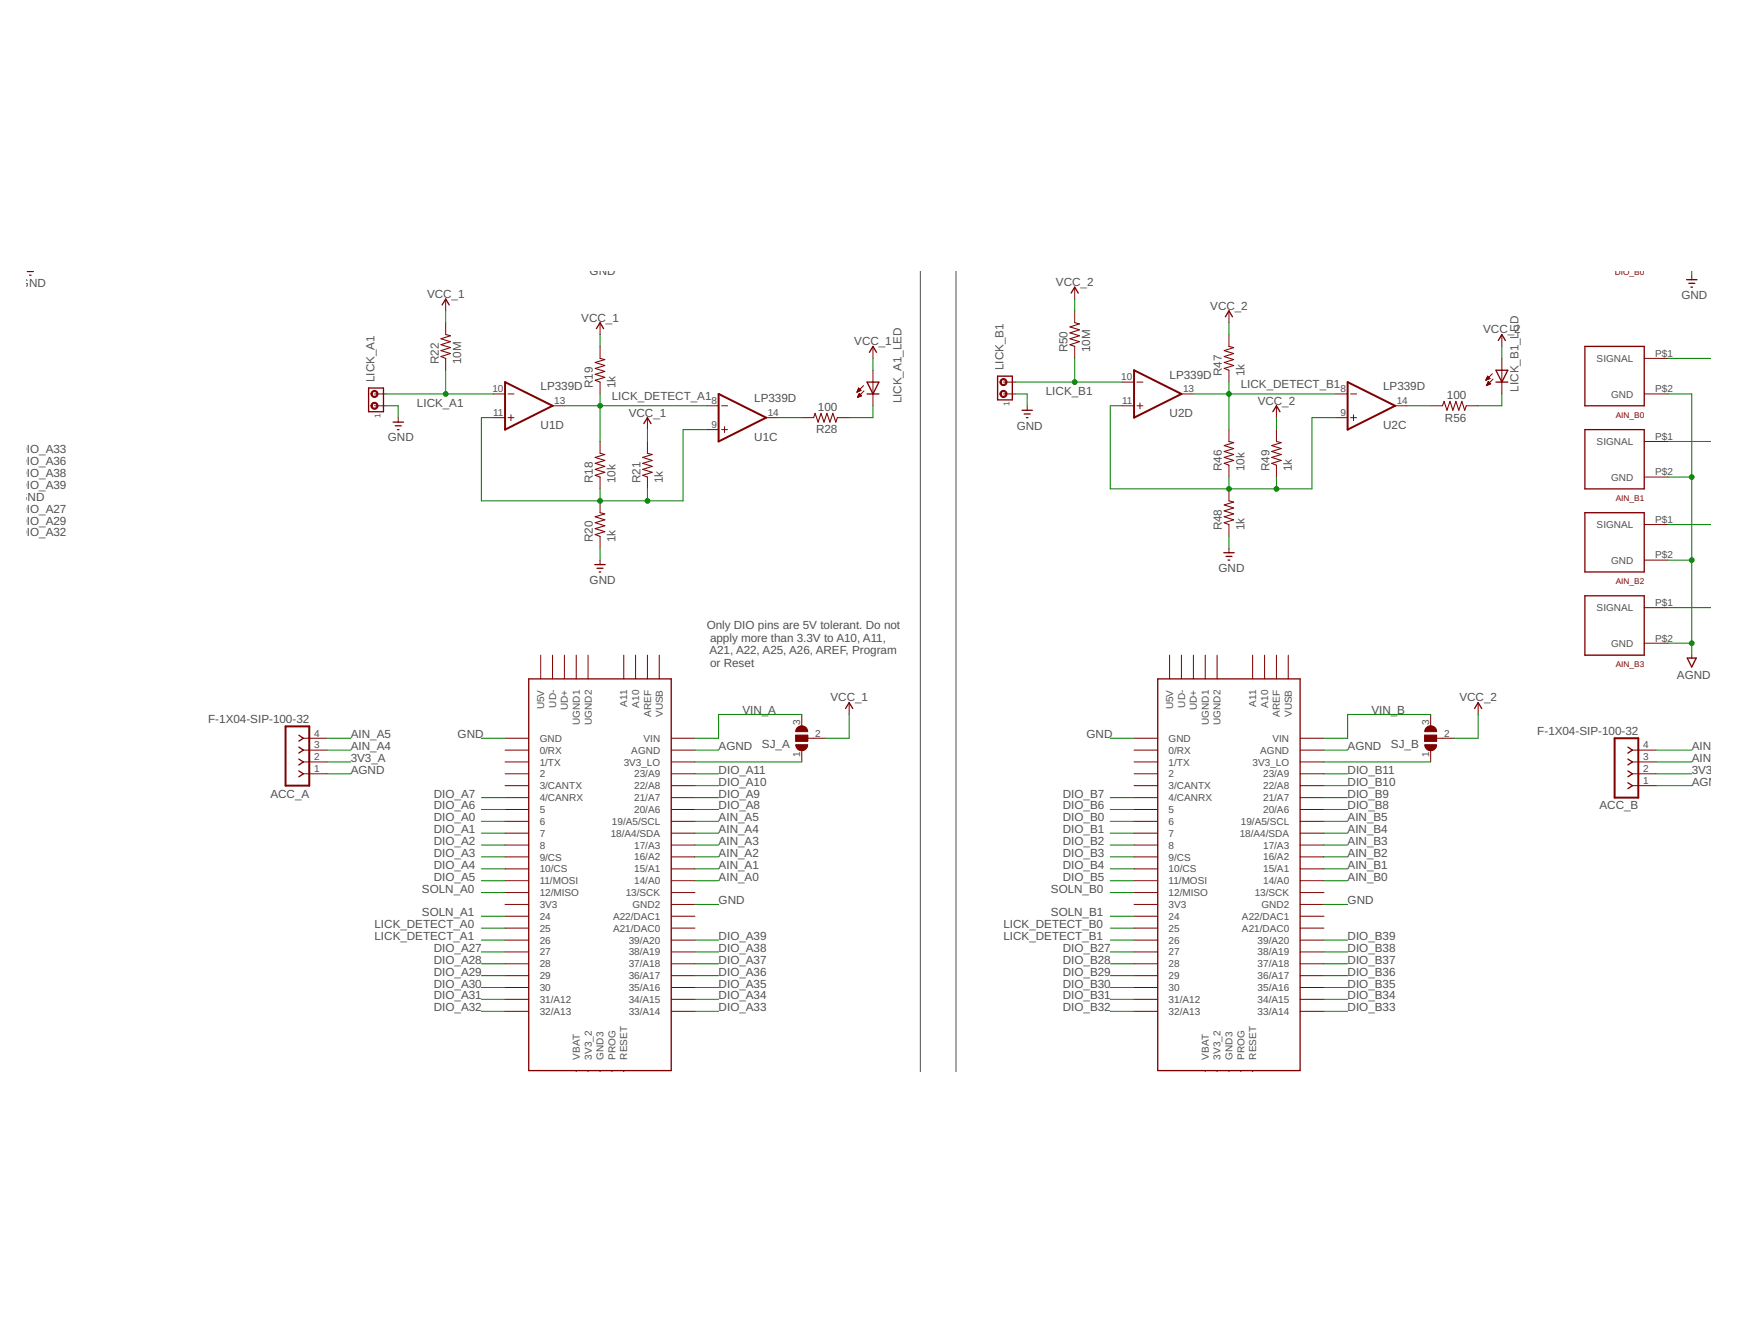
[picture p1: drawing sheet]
<svg xmlns="http://www.w3.org/2000/svg" width="279mm" height="216mm" viewBox="0 0 279 216" stroke-linecap="round" stroke-linejoin="round" font-family="sans-serif">
<path d="M148 43.6v128.7M153.8 43.6v128.7" fill="none" stroke="#505050" stroke-width=".16"/>
<g fill="none" stroke="#800000" stroke-width=".21">
<path d="M4.4 43.6h1M4.8 44.2h.2M71.1 49l.6-.9 .6 .9M95.9 52.8l.6-.9 .6 .9M139.8 56.6l.6-.9 .6 .9M172.3 47.1l.6-.9 .5 .9M197.1 50.9l.6-.9 .5 .9M240.6 59.5h1.9l-.9 1.9zM241 54.7l.6-.9 .5 .9M254.9 55.7h9.6v9.5h-9.6zM271.3 45h1.7M271.7 45.6h.9"/>
<path d="M272 46.2h.2M59.3 62.4h2.4v3.8h-2.4zM63.2 67.9h1.7M63.6 68.5h.9M63.9 69.1h.3M103.6 68.1l.5-1 .6 1M139.5 61.4h1.9l-1 1.9zM139.5 63.3h1.9M160.5 60.5h2.3v3.8h-2.3zM164.4 66h1.7M164.7 66.5h1M165.1 67.1h.3"/>
<path d="M204.7 66.2l.6-1 .6 1M240.6 61.4h1.9M254.9 69.1h9.6v9.5h-9.6zM95.7 90.8h1.6M96 91.4h1M96.4 91.9h.2M196.8 88.9h1.7M197.2 89.5h1M197.5 90h.3M254.9 82.4h9.6v9.5h-9.6zM254.9 95.8h9.6v9.5h-9.6zM48.1 118.2l.7 .5-.7 .4"/>
<path d="M85 109.1h23v63h-23zM136 113.9l.6-1 .6 1M186.2 109.1h22.9v63h-22.9zM237.2 113.9l.6-1 .5 1M271.4 105.8h1.4l-.7 1.4zM48.1 123.9l.7 .5-.7 .5M48.1 122l.7 .5-.7 .5M48.1 120.1l.7 .5-.7 .5M261.9 125.8l.7 .5-.7 .5M261.9 123.9l.7 .5-.7 .5M261.9 122l.7 .5-.7 .5M261.9 120.1l.7 .5-.7 .5"/>
</g>
<g fill="none" stroke="#800000" stroke-width=".16">
<path d="M71.7 48.1v1.9M71.7 51.9v1.9M71.7 57.6v1.9M96.5 51.9v1.9M96.5 55.7v1.9M140.4 55.7v1.9M140.4 59.5v5.7M172.9 46.2v1.9M172.9 50v1.9M172.9 55.7v1.9M197.7 50v1.9M197.7 53.8v1.9"/>
<path d="M197.7 59.5v1.9M241.6 53.8v1.9M241.6 57.6v5.7M264.5 57.6h3.8M272.1 44.2v.8M60.2 65.2h1.9M60.2 63.3h1.9M64.1 67.1v.8M79.3 63.3h1.9M79.3 67.1h1.9M81.7 63.3h1M81.7 67.1h1"/>
<path d="M82.2 66.7v.9M88.9 65.2h1.9M96.5 61.4v1.9M96.5 71v1.9M96.5 76.7v1.9M104.1 67.1v2M104.1 71v1.9M104.1 76.7v1.9M113.7 65.2h1.9M113.7 69.1h1.9M116.1 65.2h.9M116.1 69.1h.9"/>
<path d="M116.5 68.6v.9M123.2 67.1h1.9M129 67.1h1.9M134.7 67.1h1.9M137.9 63h.1M137.9 62.9h.3M137.9 62.8h.5M137.9 63.9h.1M138 62.7h.5M138 63.8h.2M138 62.7h.4M138 63.7h.4"/>
<path d="M138 62.6h.3M138 63.6h.6M138.1 62.5h.1M138.1 63.6h.4M138.1 62.4l.4 .4-.7 .3zM138.1 62.4h.1M138.1 63.5h.4M138.2 63.4h.2M138.2 63.3h.1M138.2 63.2l.4 .4-.7 .3zM138.9 62l-1.1 1.1M139 62.8l-1.1 1.1"/>
<path d="M161.4 63.3h1.9M161.4 61.4h1.9M165.2 65.2v.8M180.5 65.2h1.9M180.5 61.4h1.9M182.9 65.2h.9M182.9 61.4h.9M183.4 64.8v.9M190 63.3h2M197.7 69.1v1.9M197.7 74.8v1.9M197.7 78.6v1.9"/>
<path d="M205.3 65.2v1.9M205.3 69.1v1.9M205.3 74.8v1.9M214.9 63.3h1.9M214.9 67.1h1.9M217.2 63.3h1M217.2 67.1h1M217.7 66.7v.9M224.4 65.2h1.9M230.1 65.2h1.9M235.9 65.2h1.9M239 61.1h.2"/>
<path d="M239.1 61h.3M239.1 60.9h.4M239.1 62h.1M239.1 60.8h.5M239.1 61.9h.2M239.2 60.7h.4M239.2 61.8h.3M239.2 60.7h.3M239.2 61.7h.5M239.2 60.6h.2M239.3 60.5l-.3 .6M239.3 60.5l.4 .4-.7 .2"/>
<path d="M239.3 60.5h.1M239.3 61.6h.3M239.3 61.5h.2M239.4 61.4h.1M239.4 61.3l.4 .4-.7 .3zM240.1 60.1l-1.1 1M240.2 60.9l-1.1 1.1M264.5 63.3h3.8M264.5 71h3.8M264.5 76.7h3.8M96.5 80.5v1.9M96.5 86.2v1.9"/>
<path d="M96.5 90v.8M197.7 84.3v1.9M197.7 88.1v.8M264.5 84.3h3.8M264.5 90h3.8M264.5 97.7h3.8M48.8 118.7h3.8M81.2 118.7h3.8M87 105.3v3.8M88.9 105.3v3.8M90.8 105.3v3.8M92.7 105.3v3.8"/>
<path d="M94.6 105.3v3.8M100.3 105.3v3.8M102.2 105.3v3.8M104.1 105.3v3.8M106 105.3v3.8M108 118.7h3.8M128 118.2h1.9v.9h-1.9zM129 114.9v1.9M129.9 118.7h2.9M136.6 112.9v2M182.4 118.7h3.8M188.1 105.3v3.8"/>
<path d="M190 105.3v3.8M192 105.3v3.8M193.9 105.3v3.8M195.8 105.3v3.8M201.5 105.3v3.8M203.4 105.3v3.8M205.3 105.3v3.8M207.2 105.3v3.8M209.1 118.7h3.9M229.2 118.2h1.9v.9h-1.9zM230.1 114.9v1.9M231.1 118.7h2.8"/>
<path d="M237.8 112.9v2M264.5 103.4h3.8M272.1 105.3v.5M48.8 122.5h3.8M48.8 124.4h3.8M48.8 120.6h3.8M81.2 122.5h3.8M81.2 124.4h3.8M81.2 126.3h3.8M81.2 128.2h3.8M81.2 120.6h3.8M81.2 130.1h3.8"/>
<path d="M81.2 132h3.8M81.2 133.9h3.8M81.2 135.8h3.8M81.2 137.8h3.8M81.2 139.7h3.8M108 122.5h3.8M108 124.4h3.8M108 126.3h3.8M108 128.2h3.8M108 120.6h3.8M108 130.1h3.8M108 132h3.8"/>
<path d="M108 133.9h3.8M108 135.8h3.8M108 137.8h3.8M108 139.7h3.8M129 120.6v1.9M182.4 122.5h3.8M182.4 124.4h3.8M182.4 126.3h3.8M182.4 128.2h3.8M182.4 120.6h3.8M182.4 130.1h3.8M182.4 132h3.8"/>
<path d="M182.4 133.9h3.8M182.4 135.8h3.8M182.4 137.8h3.8M182.4 139.7h3.8M209.1 122.5h3.9M209.1 124.4h3.9M209.1 126.3h3.9M209.1 128.2h3.9M209.1 120.6h3.9M209.1 130.1h3.9M209.1 132h3.9M209.1 133.9h3.9"/>
<path d="M209.1 135.8h3.9M209.1 137.8h3.9M209.1 139.7h3.9M230.1 120.6v1.9M262.6 122.5h3.8M262.6 124.4h3.8M262.6 126.3h3.8M262.6 120.6h3.8M81.2 141.6h3.8M81.2 143.5h3.8M81.2 145.4h3.8M81.2 147.3h3.8"/>
<path d="M81.2 149.2h3.8M81.2 151.1h3.8M81.2 153h3.8M81.2 154.9h3.8M81.2 156.8h3.8M81.2 158.7h3.8M108 141.6h3.8M108 143.5h3.8M108 145.4h3.8M108 147.3h3.8M108 149.2h3.8M108 151.1h3.8"/>
<path d="M108 153h3.8M108 154.9h3.8M108 156.8h3.8M108 158.7h3.8M182.4 141.6h3.8M182.4 143.5h3.8M182.4 145.4h3.8M182.4 147.3h3.8M182.4 149.2h3.8M182.4 151.1h3.8M182.4 153h3.8M182.4 154.9h3.8"/>
<path d="M182.4 156.8h3.8M182.4 158.7h3.8M209.1 141.6h3.9M209.1 143.5h3.9M209.1 145.4h3.9M209.1 147.3h3.9M209.1 149.2h3.9M209.1 151.1h3.9M209.1 153h3.9M209.1 154.9h3.9M209.1 156.8h3.9M209.1 158.7h3.9"/>
<path d="M81.2 160.7h3.8M81.2 162.6h3.8M92.7 172.1v.2M94.6 172.1v.2M96.5 172.1v.2M98.4 172.1v.2M100.3 172.1v.2M108 160.7h3.8M108 162.6h3.8M182.4 160.7h3.8M182.4 162.6h3.8M193.9 172.1v.2"/>
<path d="M195.8 172.1v.2M197.7 172.1v.2M199.6 172.1v.2M201.5 172.1v.2M209.1 160.7h3.9M209.1 162.6h3.9"/>
</g>
<path d="M71.7 53.8l.8 .2-1.6 .5 1.6 .4-1.6 .5 1.6 .5-1.6 .5 1.6 .4-1.6 .5 .8 .3M96.5 57.6l.8 .2-1.6 .5 1.6 .5-1.6 .4 1.6 .5-1.6 .5 1.6 .5-1.6 .4 .8 .3M172.9 51.9l.7 .2-1.5 .5 1.5 .4-1.5 .5 1.5 .5-1.5 .5 1.5 .4-1.5 .5 .8 .3M197.7 55.7l.7 .2-1.5 .5 1.5 .4-1.5 .5 1.5 .5-1.5 .5 1.5 .5-1.5 .4 .8 .3M96.5 72.9l.8 .2-1.6 .4 1.6 .5-1.6 .5 1.6 .5-1.6 .5 1.6 .4-1.6 .5 .8 .3M104.1 72.9l.8 .2-1.5 .4 1.5 .5-1.5 .5 1.5 .5-1.5 .5 1.5 .4-1.5 .5 .7 .3M130.9 67.1l.2-.7 .5 1.5 .5-1.5 .4 1.5 .5-1.5 .5 1.5 .5-1.5 .5 1.5 .2-.8M197.7 71l.7 .2-1.5 .4 1.5 .5-1.5 .5 1.5 .5-1.5 .4 1.5 .5-1.5 .5 .8 .3M205.3 71l.8 .2-1.5 .4 1.5 .5-1.5 .5 1.5 .5-1.5 .4 1.5 .5-1.5 .5 .7 .3M232 65.2l.3-.7 .4 1.5 .5-1.5 .5 1.5 .5-1.5 .5 1.5 .4-1.5 .5 1.5 .3-.8M96.5 82.4l.8 .2-1.6 .5 1.6 .5-1.6 .4 1.6 .5-1.6 .5 1.6 .5-1.6 .4 .8 .3M197.7 80.5l.7 .2-1.5 .5 1.5 .5-1.5 .4 1.5 .5-1.5 .5 1.5 .5-1.5 .4 .8 .3" fill="none" stroke="#800000" stroke-width=".17"/>
<g fill="#800000" stroke="#800000" stroke-width=".16">
<path d="M59.8 64.8a.57 .57 0 0 1 .9 .2 .57 .57 0 0 1-.3 .8 .57 .57 0 0 1-.7-.6h.2a.39 .39 0 0 1 .5-.3 .39 .39 0 0 1 .1 .6 .39 .39 0 0 1-.6-.1v-.2h-.2z" fill-rule="evenodd"/>
<path d="M59.8 62.9a.57 .57 0 0 1 .9 .2 .57 .57 0 0 1-.3 .8 .57 .57 0 0 1-.7-.6h.2a.39 .39 0 0 1 .5-.3 .39 .39 0 0 1 .1 .6 .39 .39 0 0 1-.6-.1v-.2h-.2z" fill-rule="evenodd"/>
<path d="M161 62.9a.57 .57 0 0 1 .9 .2 .57 .57 0 0 1-.3 .8 .57 .57 0 0 1-.8-.6h.2a.38 .38 0 0 1 .6-.3 .38 .38 0 0 1 .1 .6 .38 .38 0 0 1-.6-.1l-.1-.2h-.2z" fill-rule="evenodd"/>
<path d="M161 61a.57 .57 0 0 1 .9 .1 .57 .57 0 0 1-.3 .9 .57 .57 0 0 1-.8-.6h.2a.38 .38 0 0 1 .6-.3 .38 .38 0 0 1 .1 .6 .38 .38 0 0 1-.6-.1l-.1-.2h-.2z" fill-rule="evenodd"/>
<path d="M128.2 117a.98 .98 0 0 1 1.1-.3 .98 .98 0 0 1 .6 .9h-1.9z" fill-rule="evenodd"/>
<path d="M128 119.7h1.9a.96 .96 0 0 1-.9 1 .96 .96 0 0 1-1-1z" fill-rule="evenodd"/>
<path d="M229.4 117a.96 .96 0 0 1 1.1-.3 .96 .96 0 0 1 .6 .9h-1.9z" fill-rule="evenodd"/>
<path d="M229.2 119.7h1.9a.95 .95 0 0 1-1 1 .95 .95 0 0 1-.9-1z" fill-rule="evenodd"/>
</g>
<path d="M182.4 59.5l7.6 3.8-7.6 3.8zM81.2 61.4l7.7 3.8-7.7 3.9zM115.6 63.3l7.6 3.8-7.6 3.9zM216.8 61.4l7.6 3.8-7.6 3.9zM45.9 116.8h3.8v9.5h-3.8zM259.7 118.7h3.8v9.5h-3.8z" fill="none" stroke="#800000" stroke-width=".32"/>
<g fill="#800000" stroke="#800000" stroke-width=".16">
<path d="M128 118.2h1.9v1h-1.9z"/>
<path d="M229.2 118.2h1.9v1h-1.9z"/>
</g>
<g fill="none" stroke="#008000" stroke-width=".16">
<path d="M71.7 50v1.9M71.7 59.5v3.8M96.5 53.8v1.9M140.4 57.6v1.9M172.9 48.1v1.9M172.9 57.6v3.8M197.7 51.9v1.9M241.6 55.7v1.9M268.3 57.6h7M272.1 43.6v.6M62.1 65.2h2v1.9M62.1 63.3h17.2"/>
<path d="M79.3 67.1h-1.9v13.4h32.5v-11.4h3.8M90.8 65.2h22.9M96.5 63.3v7.7M96.5 78.6v1.9M104.1 69.1v1.9M104.1 78.6v1.9M125.1 67.1h3.9M140.4 65.2v1.9h-3.8M163.3 63.3h1.9v1.9M163.3 61.4h17.2M180.5 65.2h-1.9v13.4h32.4v-11.5h3.9M192 63.3h22.9"/>
<path d="M197.7 61.4v7.7M197.7 76.7v1.9M205.3 67.1v2M205.3 76.7v1.9M226.3 65.2h3.8M241.6 63.3v1.9h-3.8M268.3 63.3h3.8v42M268.3 76.7h3.8M268.3 71h7M96.5 88.1v1.9M197.7 86.2v1.9M268.3 90h3.8"/>
<path d="M268.3 84.3h7M268.3 97.7h7M52.6 118.7h3.8M77.4 118.7h3.8M129 114.9h-13.4v3.8h-3.8M136.6 114.9v3.8h-3.8M178.6 118.7h3.8M230.1 114.9h-13.3v3.8h-3.8M237.8 114.9v3.8h-3.9M268.3 103.4h3.8M52.6 124.4h3.8M52.6 120.6h3.8"/>
<path d="M52.6 122.5h3.8M77.4 132h3.8M77.4 133.9h3.8M77.4 135.8h3.8M77.4 137.8h3.8M77.4 139.7h3.8M77.4 130.1h3.8M77.4 128.2h3.8M111.8 132h3.8M111.8 133.9h3.8M111.8 135.8h3.8M111.8 137.8h3.8"/>
<path d="M111.8 139.7h3.8M111.8 130.1h3.8M111.8 128.2h3.8M111.8 126.3h3.8M111.8 124.4h3.8M111.8 120.6h3.8M111.8 122.5h17.2M178.6 132h3.8M178.6 133.9h3.8M178.6 135.8h3.8M178.6 137.8h3.8M178.6 139.7h3.8"/>
<path d="M178.6 130.1h3.8M178.6 128.2h3.8M213 132h3.8M213 133.9h3.8M213 135.8h3.8M213 137.8h3.8M213 139.7h3.8M213 130.1h3.8M213 128.2h3.8M213 126.3h3.8M213 124.4h3.8M213 120.6h3.8"/>
<path d="M213 122.5h17.1M266.4 126.3h5.7M266.4 124.4h5.7M266.4 120.6h5.7M266.4 122.5h5.7M77.4 153h3.8M77.4 154.9h3.8M77.4 143.5h3.8M77.4 147.3h3.8M77.4 141.6h3.8M77.4 158.7h3.8M77.4 156.8h3.8"/>
<path d="M77.4 151.1h3.8M77.4 149.2h3.8M111.8 145.4h3.8M111.8 153h3.8M111.8 154.9h3.8M111.8 141.6h3.8M111.8 158.7h3.8M111.8 156.8h3.8M111.8 151.1h3.8M178.6 153h3.8M178.6 154.9h3.8M178.6 143.5h3.8"/>
<path d="M178.6 147.3h3.8M178.6 141.6h3.8M178.6 158.7h3.8M178.6 156.8h3.8M178.6 151.1h3.8M178.6 149.2h3.8M213 145.4h3.8M213 153h3.8M213 154.9h3.8M213 141.6h3.8M213 158.7h3.8M213 156.8h3.8"/>
<path d="M213 151.1h3.8M77.4 162.6h3.8M77.4 160.7h3.8M111.8 162.6h3.8M111.8 160.7h3.8M178.6 162.6h3.8M178.6 160.7h3.8M213 162.6h3.8M213 160.7h3.8"/>
</g>
<g fill="#008000" stroke="#008000" stroke-width=".16">
<circle cx="96.5" cy="80.5" r=".38"/>
<circle cx="104.1" cy="80.5" r=".38"/>
<circle cx="96.5" cy="65.2" r=".38"/>
<circle cx="71.7" cy="63.3" r=".38"/>
<circle cx="272.1" cy="76.7" r=".38"/>
<circle cx="272.1" cy="90" r=".38"/>
<circle cx="272.1" cy="103.4" r=".38"/>
<circle cx="197.7" cy="78.6" r=".38"/>
<circle cx="205.3" cy="78.6" r=".38"/>
<circle cx="172.9" cy="61.4" r=".38"/>
<circle cx="197.7" cy="63.3" r=".38"/>
</g>
<g font-size="1.9" fill="#505050">
<text x="3.2" y="46.2">GND</text>
<text x="68.7" y="47.9">VCC_1</text>
<text x="94.8" y="44.2">GND</text>
<text x="169.9" y="46">VCC_2</text>
<text x="93.5" y="51.7">VCC_1</text>
<text x="194.7" y="49.8">VCC_2</text>
<text x="238.6" y="53.6">VCC_2</text>
<text x="270.5" y="48.1">GND</text>
<text x="70.6" y="58.6" transform="rotate(-90 70.6 58.6)">R22</text>
<text x="74.2" y="58.6" transform="rotate(-90 74.2 58.6)">10M</text>
<text x="137.4" y="55.5">VCC_1</text>
<text x="161.4" y="59.5" transform="rotate(-90 161.4 59.5)">LICK_B1</text>
<text x="171.7" y="56.7" transform="rotate(-90 171.7 56.7)">R50</text>
<text x="175.3" y="56.7" transform="rotate(-90 175.3 56.7)">10M</text>
<text x="60.2" y="61.4" transform="rotate(-90 60.2 61.4)">LICK_A1</text>
<text x="67.1" y="65.4">LICK_A1</text>
<text x="87" y="62.8">LP339D</text>
<text x="95.4" y="62.4" transform="rotate(-90 95.4 62.4)">R19</text>
<text x="98.4" y="64.3">LICK_DETECT_A1</text>
<text x="99" y="62.4" transform="rotate(-90 99 62.4)">1k</text>
<text x="121.3" y="64.7">LP339D</text>
<text x="145" y="64.9" transform="rotate(-90 145 64.9)">LICK_A1_LED</text>
<text x="168.2" y="63.5">LICK_B1</text>
<text x="188.1" y="60.8">LP339D</text>
<text x="196.6" y="60.5" transform="rotate(-90 196.6 60.5)">R47</text>
<text x="199.6" y="62.4">LICK_DETECT_B1</text>
<text x="200.2" y="60.5" transform="rotate(-90 200.2 60.5)">1k</text>
<text x="202.3" y="65">VCC_2</text>
<text x="222.5" y="62.8">LP339D</text>
<text x="232.7" y="64.2">100</text>
<text x="244.3" y="62.9" transform="rotate(-90 244.3 62.9)">LICK_B1_LED</text>
<text x="62.4" y="71">GND</text>
<text x="87" y="69">U1D</text>
<text x="101.1" y="67">VCC_1</text>
<text x="121.3" y="70.9">U1C</text>
<text x="131.3" y="69.7">R28</text>
<text x="131.6" y="66.1">100</text>
<text x="163.6" y="69.1">GND</text>
<text x="188.1" y="67.1">U2D</text>
<text x="222.5" y="69">U2C</text>
<text x="232.4" y="67.8">R56</text>
<text x="3" y="72.9">DIO_A33</text>
<text x="3" y="74.8">DIO_A36</text>
<text x="3" y="76.7">DIO_A38</text>
<text x="95.4" y="77.6" transform="rotate(-90 95.4 77.6)">R18</text>
<text x="99" y="77.6" transform="rotate(-90 99 77.6)">10k</text>
<text x="103" y="77.6" transform="rotate(-90 103 77.6)">R21</text>
<text x="106.6" y="77.6" transform="rotate(-90 106.6 77.6)">1k</text>
<text x="196.6" y="75.7" transform="rotate(-90 196.6 75.7)">R46</text>
<text x="200.2" y="75.7" transform="rotate(-90 200.2 75.7)">10k</text>
<text x="204.2" y="75.7" transform="rotate(-90 204.2 75.7)">R49</text>
<text x="207.8" y="75.7" transform="rotate(-90 207.8 75.7)">1k</text>
<text x="3" y="80.5">GND</text>
<text x="3" y="82.4">DIO_A27</text>
<text x="3" y="78.6">DIO_A39</text>
<text x="3" y="86.2">DIO_A32</text>
<text x="3" y="84.3">DIO_A29</text>
<text x="95.4" y="87.2" transform="rotate(-90 95.4 87.2)">R20</text>
<text x="99" y="87.2" transform="rotate(-90 99 87.2)">1k</text>
<text x="196.6" y="85.3" transform="rotate(-90 196.6 85.3)">R48</text>
<text x="200.2" y="85.3" transform="rotate(-90 200.2 85.3)">1k</text>
<text x="94.8" y="93.9">GND</text>
<text x="196" y="92">GND</text>
<text x="113.7" y="101.2">Only DIO pins are 5V tolerant. Do not</text>
<text x="114.1" y="105.2">A21, A22, A25, A26, AREF, Program</text>
<text x="114.2" y="103.2">apply more than 3.3V to A10, A11,</text>
<text x="114.2" y="107.2">or Reset</text>
<text x="133.6" y="112.8">VCC_1</text>
<text x="234.8" y="112.8">VCC_2</text>
<text x="269.7" y="109.1">AGND</text>
<text x="33.5" y="116.2">F-1X04-SIP-100-32</text>
<text x="56.4" y="118.7">AIN_A5</text>
<text x="73.6" y="118.7">GND</text>
<text x="119.4" y="114.9">VIN_A</text>
<text x="174.8" y="118.7">GND</text>
<text x="220.6" y="114.9">VIN_B</text>
<text x="247.3" y="118.1">F-1X04-SIP-100-32</text>
<text x="56.4" y="124.4">AGND</text>
<text x="56.4" y="120.6">AIN_A4</text>
<text x="56.4" y="122.5">3V3_A</text>
<text x="115.6" y="124.4">DIO_A11</text>
<text x="115.6" y="120.6">AGND</text>
<text x="122.6" y="120.3">SJ_A</text>
<text x="216.8" y="120.6">AGND</text>
<text x="216.8" y="124.4">DIO_B11</text>
<text x="223.7" y="120.3">SJ_B</text>
<text x="272.1" y="122.5">AIN_B4</text>
<text x="272.1" y="120.6">AIN_B5</text>
<text x="272.1" y="124.4">3V3_B</text>
<text x="43.5" y="128.2">ACC_A</text>
<text x="69.8" y="130.1">DIO_A6</text>
<text x="69.8" y="128.2">DIO_A7</text>
<text x="115.6" y="130.1">DIO_A8</text>
<text x="115.6" y="128.2">DIO_A9</text>
<text x="115.6" y="126.3">DIO_A10</text>
<text x="171" y="130.1">DIO_B6</text>
<text x="171" y="128.2">DIO_B7</text>
<text x="216.8" y="130.1">DIO_B8</text>
<text x="216.8" y="128.2">DIO_B9</text>
<text x="216.8" y="126.3">DIO_B10</text>
<text x="257.3" y="130.1">ACC_B</text>
<text x="272.1" y="126.3">AGND</text>
<text x="69.8" y="132">DIO_A0</text>
<text x="69.8" y="133.9">DIO_A1</text>
<text x="69.8" y="135.9">DIO_A2</text>
<text x="69.8" y="137.8">DIO_A3</text>
<text x="115.6" y="137.8">AIN_A2</text>
<text x="115.6" y="135.9">AIN_A3</text>
<text x="115.6" y="132">AIN_A5</text>
<text x="115.6" y="133.9">AIN_A4</text>
<text x="171" y="132">DIO_B0</text>
<text x="171" y="133.9">DIO_B1</text>
<text x="171" y="135.9">DIO_B2</text>
<text x="171" y="137.8">DIO_B3</text>
<text x="216.8" y="137.8">AIN_B2</text>
<text x="216.8" y="135.9">AIN_B3</text>
<text x="216.8" y="133.9">AIN_B4</text>
<text x="216.8" y="132">AIN_B5</text>
<text x="67.9" y="143.5">SOLN_A0</text>
<text x="69.8" y="139.7">DIO_A4</text>
<text x="69.8" y="141.6">DIO_A5</text>
<text x="115.6" y="141.6">AIN_A0</text>
<text x="115.6" y="139.7">AIN_A1</text>
<text x="169" y="143.5">SOLN_B0</text>
<text x="171" y="139.7">DIO_B4</text>
<text x="171" y="141.6">DIO_B5</text>
<text x="216.8" y="141.6">AIN_B0</text>
<text x="216.8" y="139.7">AIN_B1</text>
<text x="60.2" y="149.2">LICK_DETECT_A0</text>
<text x="67.9" y="147.3">SOLN_A1</text>
<text x="115.6" y="145.4">GND</text>
<text x="161.4" y="149.2">LICK_DETECT_B0</text>
<text x="169" y="147.3">SOLN_B1</text>
<text x="216.8" y="145.4">GND</text>
<text x="60.2" y="151.1">LICK_DETECT_A1</text>
<text x="69.8" y="153">DIO_A27</text>
<text x="69.8" y="154.9">DIO_A28</text>
<text x="115.6" y="154.9">DIO_A37</text>
<text x="115.6" y="153">DIO_A38</text>
<text x="115.6" y="151.1">DIO_A39</text>
<text x="161.4" y="151.1">LICK_DETECT_B1</text>
<text x="171" y="153">DIO_B27</text>
<text x="171" y="154.9">DIO_B28</text>
<text x="216.8" y="154.9">DIO_B37</text>
<text x="216.8" y="153">DIO_B38</text>
<text x="216.8" y="151.1">DIO_B39</text>
<text x="69.8" y="160.7">DIO_A31</text>
<text x="69.8" y="158.8">DIO_A30</text>
<text x="69.8" y="156.8">DIO_A29</text>
<text x="115.6" y="160.7">DIO_A34</text>
<text x="115.6" y="158.8">DIO_A35</text>
<text x="115.6" y="156.8">DIO_A36</text>
<text x="171" y="156.8">DIO_B29</text>
<text x="171" y="158.8">DIO_B30</text>
<text x="171" y="160.7">DIO_B31</text>
<text x="216.8" y="160.7">DIO_B34</text>
<text x="216.8" y="158.8">DIO_B35</text>
<text x="216.8" y="156.8">DIO_B36</text>
<text x="69.8" y="162.6">DIO_A32</text>
<text x="115.6" y="162.6">DIO_A33</text>
<text x="171" y="162.6">DIO_B32</text>
<text x="216.8" y="162.6">DIO_B33</text>
</g>
<g font-size="1.6" fill="#505050">
<text x="256.8" y="58.2">SIGNAL</text>
<text x="266.2" y="57.3">P$1</text>
<text x="79.2" y="63.1">10</text>
<text x="89.1" y="65">13</text>
<text x="114.4" y="65">8</text>
<text x="180.4" y="61.2">10</text>
<text x="180.5" y="65">11</text>
<text x="190.3" y="63.1">13</text>
<text x="215.6" y="63.1">8</text>
<text x="224.7" y="65">14</text>
<text x="259.2" y="63.9">GND</text>
<text x="266.2" y="63.1">P$2</text>
<text x="79.3" y="66.9">11</text>
<text x="114.4" y="68.8">9</text>
<text x="123.5" y="66.9">14</text>
<text x="215.6" y="66.9">9</text>
<text x="256.8" y="71.5">SIGNAL</text>
<text x="266.2" y="70.7">P$1</text>
<text x="259.2" y="77.3">GND</text>
<text x="266.2" y="76.4">P$2</text>
<text x="256.8" y="84.9">SIGNAL</text>
<text x="266.2" y="84.1">P$1</text>
<text x="266.2" y="89.8">P$2</text>
<text x="259.2" y="90.6">GND</text>
<text x="256.8" y="98.3">SIGNAL</text>
<text x="266.2" y="97.4">P$1</text>
<text x="259.2" y="104">GND</text>
<text x="266.2" y="103.1">P$2</text>
<text x="89.4" y="113.7" transform="rotate(-90 89.4 113.7)">UD-</text>
<text x="100.9" y="113.6" transform="rotate(-90 100.9 113.6)">A11</text>
<text x="102.8" y="113.7" transform="rotate(-90 102.8 113.7)">A10</text>
<text x="190.6" y="113.7" transform="rotate(-90 190.6 113.7)">UD-</text>
<text x="202.1" y="113.6" transform="rotate(-90 202.1 113.6)">A11</text>
<text x="204" y="113.7" transform="rotate(-90 204 113.7)">A10</text>
<text x="50.5" y="118.4">4</text>
<text x="86.8" y="119.2">GND</text>
<text x="87.5" y="114" transform="rotate(-90 87.5 114)">U5V</text>
<text x="91.4" y="114.2" transform="rotate(-90 91.4 114.2)">UD+</text>
<text x="93.3" y="116.5" transform="rotate(-90 93.3 116.5)">UGND1</text>
<text x="95.2" y="116.5" transform="rotate(-90 95.2 116.5)">UGND2</text>
<text x="103.5" y="119.2">VIN</text>
<text x="104.7" y="115.2" transform="rotate(-90 104.7 115.2)">AREF</text>
<text x="106.6" y="115.3" transform="rotate(-90 106.6 115.3)">VUSB</text>
<text x="128.7" y="116.5" transform="rotate(-90 128.7 116.5)">3</text>
<text x="131.1" y="118.4">2</text>
<text x="188" y="119.2">GND</text>
<text x="188.7" y="114" transform="rotate(-90 188.7 114)">U5V</text>
<text x="192.5" y="114.2" transform="rotate(-90 192.5 114.2)">UD+</text>
<text x="194.4" y="116.5" transform="rotate(-90 194.4 116.5)">UGND1</text>
<text x="196.3" y="116.5" transform="rotate(-90 196.3 116.5)">UGND2</text>
<text x="204.7" y="119.2">VIN</text>
<text x="205.9" y="115.2" transform="rotate(-90 205.9 115.2)">AREF</text>
<text x="207.8" y="115.3" transform="rotate(-90 207.8 115.3)">VUSB</text>
<text x="229.9" y="116.5" transform="rotate(-90 229.9 116.5)">3</text>
<text x="232.3" y="118.4">2</text>
<text x="50.5" y="124.1">1</text>
<text x="50.5" y="122.2">2</text>
<text x="50.5" y="120.3">3</text>
<text x="86.8" y="123.1">1/TX</text>
<text x="86.8" y="125">2</text>
<text x="86.8" y="121.2">0/RX</text>
<text x="100.3" y="123.1">3V3_LO</text>
<text x="101.5" y="121.2">AGND</text>
<text x="102" y="125">23/A9</text>
<text x="128.7" y="121.7" transform="rotate(-90 128.7 121.7)">1</text>
<text x="188" y="123.1">1/TX</text>
<text x="188" y="125">2</text>
<text x="188" y="121.2">0/RX</text>
<text x="201.5" y="123.1">3V3_LO</text>
<text x="202.7" y="121.2">AGND</text>
<text x="203.2" y="125">23/A9</text>
<text x="229.9" y="121.7" transform="rotate(-90 229.9 121.7)">1</text>
<text x="264.3" y="124.1">2</text>
<text x="264.3" y="122.2">3</text>
<text x="264.3" y="120.3">4</text>
<text x="86.8" y="126.9">3/CANTX</text>
<text x="86.8" y="128.8">4/CANRX</text>
<text x="86.8" y="130.7">5</text>
<text x="102" y="126.9">22/A8</text>
<text x="102" y="128.8">21/A7</text>
<text x="102" y="130.7">20/A6</text>
<text x="188" y="126.9">3/CANTX</text>
<text x="188" y="128.8">4/CANRX</text>
<text x="188" y="130.7">5</text>
<text x="203.2" y="126.9">22/A8</text>
<text x="203.2" y="128.8">21/A7</text>
<text x="203.2" y="130.7">20/A6</text>
<text x="264.3" y="126">1</text>
<text x="86.8" y="132.6">6</text>
<text x="86.8" y="134.5">7</text>
<text x="86.8" y="136.4">8</text>
<text x="98.2" y="134.5">18/A4/SDA</text>
<text x="98.4" y="132.6">19/A5/SCL</text>
<text x="102" y="136.4">17/A3</text>
<text x="188" y="132.6">6</text>
<text x="188" y="134.5">7</text>
<text x="188" y="136.4">8</text>
<text x="199.4" y="134.5">18/A4/SDA</text>
<text x="199.6" y="132.6">19/A5/SCL</text>
<text x="203.2" y="136.4">17/A3</text>
<text x="86.8" y="138.3">9/CS</text>
<text x="86.8" y="140.2">10/CS</text>
<text x="86.8" y="142.2">11/MOSI</text>
<text x="102" y="138.3">16/A2</text>
<text x="102" y="140.2">15/A1</text>
<text x="102" y="142.1">14/A0</text>
<text x="188" y="138.3">9/CS</text>
<text x="188" y="140.2">10/CS</text>
<text x="188" y="142.2">11/MOSI</text>
<text x="203.2" y="138.3">16/A2</text>
<text x="203.2" y="140.2">15/A1</text>
<text x="203.2" y="142.1">14/A0</text>
<text x="86.8" y="144.1">12/MISO</text>
<text x="86.8" y="146">3V3</text>
<text x="86.8" y="147.9">24</text>
<text x="86.8" y="149.8">25</text>
<text x="98.6" y="147.9">A22/DAC1</text>
<text x="98.6" y="149.8">A21/DAC0</text>
<text x="100.7" y="144.1">13/SCK</text>
<text x="101.7" y="146">GND2</text>
<text x="188" y="144.1">12/MISO</text>
<text x="188" y="146">3V3</text>
<text x="188" y="147.9">24</text>
<text x="188" y="149.8">25</text>
<text x="199.8" y="147.9">A22/DAC1</text>
<text x="199.8" y="149.8">A21/DAC0</text>
<text x="201.8" y="144.1">13/SCK</text>
<text x="202.9" y="146">GND2</text>
<text x="86.8" y="151.7">26</text>
<text x="86.8" y="153.6">27</text>
<text x="86.8" y="155.5">28</text>
<text x="101.1" y="151.7">39/A20</text>
<text x="101.1" y="153.6">38/A19</text>
<text x="101.1" y="155.5">37/A18</text>
<text x="188" y="151.7">26</text>
<text x="188" y="153.6">27</text>
<text x="188" y="155.5">28</text>
<text x="202.3" y="151.7">39/A20</text>
<text x="202.3" y="153.6">38/A19</text>
<text x="202.3" y="155.5">37/A18</text>
<text x="86.8" y="157.4">29</text>
<text x="86.8" y="159.3">30</text>
<text x="86.8" y="161.2">31/A12</text>
<text x="101.1" y="157.4">36/A17</text>
<text x="101.1" y="159.3">35/A16</text>
<text x="101.1" y="161.2">34/A15</text>
<text x="188" y="157.4">29</text>
<text x="188" y="159.3">30</text>
<text x="188" y="161.2">31/A12</text>
<text x="202.3" y="157.4">36/A17</text>
<text x="202.3" y="159.3">35/A16</text>
<text x="202.3" y="161.2">34/A15</text>
<text x="86.8" y="163.1">32/A13</text>
<text x="101.1" y="163.1">33/A14</text>
<text x="188" y="163.1">32/A13</text>
<text x="202.3" y="163.1">33/A14</text>
<text x="93.3" y="170.4" transform="rotate(-90 93.3 170.4)">VBAT</text>
<text x="95.2" y="170.4" transform="rotate(-90 95.2 170.4)">3V3_2</text>
<text x="97.1" y="170.4" transform="rotate(-90 97.1 170.4)">GND3</text>
<text x="99" y="170.4" transform="rotate(-90 99 170.4)">PROG</text>
<text x="100.9" y="170.4" transform="rotate(-90 100.9 170.4)">RESET</text>
<text x="194.4" y="170.4" transform="rotate(-90 194.4 170.4)">VBAT</text>
<text x="196.3" y="170.4" transform="rotate(-90 196.3 170.4)">3V3_2</text>
<text x="198.2" y="170.4" transform="rotate(-90 198.2 170.4)">GND3</text>
<text x="200.2" y="170.4" transform="rotate(-90 200.2 170.4)">PROG</text>
<text x="202.1" y="170.4" transform="rotate(-90 202.1 170.4)">RESET</text>
</g>
<g font-size="1.3" fill="#800000">
<text x="259.7" y="44.2">DIO_B0</text>
<text x="259.9" y="67.1">AIN_B0</text>
<text x="259.9" y="80.5">AIN_B1</text>
<text x="259.9" y="93.9">AIN_B2</text>
<text x="259.9" y="107.2">AIN_B3</text>
</g>
<g font-size="1.3" fill="#505050">
<text x="162.4" y="65.2" transform="rotate(-90 162.4 65.2)">1</text>
<text x="61.2" y="67.1" transform="rotate(-90 61.2 67.1)">1</text>
</g>
</svg>
